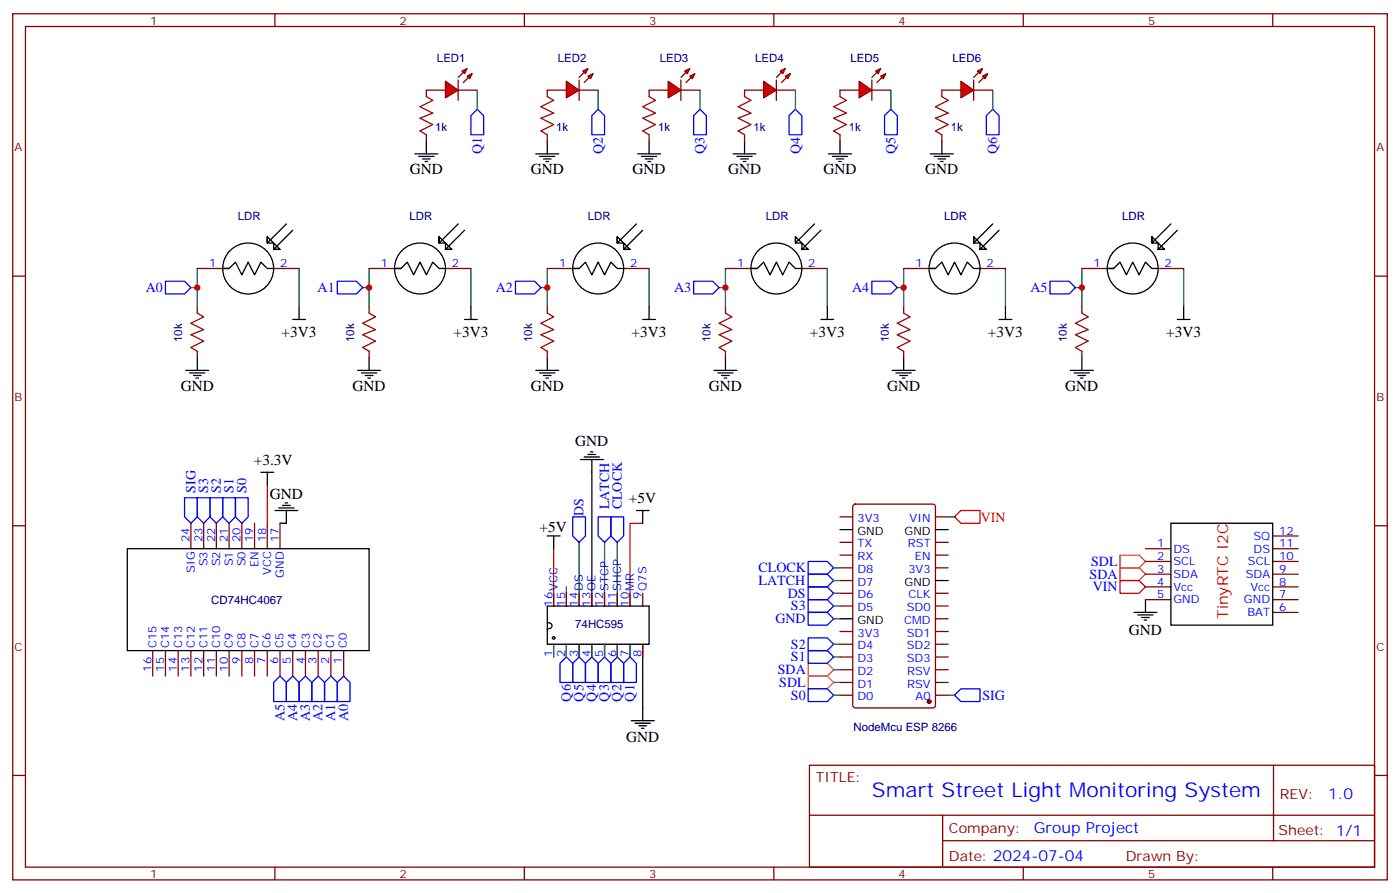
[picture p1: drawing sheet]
<svg xmlns="http://www.w3.org/2000/svg" width="388mm" height="247mm" viewBox="0 0 388 247" stroke-linecap="round" stroke-linejoin="round" font-family="sans-serif">
<g fill="none" stroke="#870000" stroke-width=".35">
<path d="M3.5 3.8h381v239.9h-381zM7.1 7.3h373.9v232.9h-373.9zM76.2 3.8v3.5M145.3 3.8v3.5M214.5 3.8v3.5M283.6 3.8v3.5M352.8 3.8v3.5M3.5 76.5h3.6M381 76.5h3.5M236.6 139.8l.5-.2h21.5l.6 .5 .1 55.3-.5 .6-21.7 .1-.7-.5v-55.3zM3.5 145.6h3.6M52.9 144.9v7.1"/>
<path d="M56.4 144.9v7.1M60 144.9v7.1M63.5 144.9v7.1M67 144.9v7.1M70.6 144.9v7.1M74.1 144.9v7.1M77.6 144.9v7.1M232.8 157.3h3.6M232.8 153.7h3.6M232.8 150.2h3.6M232.8 143.2h3.6M259.3 157.3h3.5"/>
<path d="M259.3 153.7h3.5M259.3 150.2h3.5M259.3 143.2h3.5M317.5 152h7.1M317.5 155.5h7.1M317.5 159h7.1M352.8 152h7M352.8 155.5h7M352.8 159h7M352.8 148.4h7M381 145.6h3.5M153.5 164.3v3.6"/>
<path d="M153.5 178.4v3.6M157 164.3v3.6M157 178.4v3.6M160.5 164.3v3.6M160.5 178.4v3.6M164 164.3v3.6M164 178.4v3.6M167.6 164.3v3.6M167.6 178.4v3.6M171.1 164.3v3.6M171.1 178.4v3.6M174.6 164.3v3.6"/>
<path d="M174.6 178.4v3.6M178.2 164.3v3.6M178.2 178.4v3.6M232.8 178.4h3.6M232.8 174.9h3.6M232.8 167.9h3.6M232.8 164.3h3.6M232.8 160.8h3.6M259.3 178.4h3.5M259.3 174.9h3.5M259.3 171.4h3.5M259.3 167.9h3.5"/>
<path d="M259.3 164.3h3.5M317.5 162.6h7.1M317.5 166.1h7.1M352.8 162.6h7M352.8 166.1h7M352.8 169.6h7M42.3 180.2v7.1M45.9 180.2v7.1M49.4 180.2v7.1M52.9 180.2v7.1M56.4 180.2v7.1M60 180.2v7.1"/>
<path d="M63.5 180.2v7.1M67 180.2v7.1M70.6 180.2v7.1M74.1 180.2v7.1M77.6 180.2v7.1M81.1 180.2v7.1M84.7 180.2v7.1M88.2 180.2v7.1M91.7 180.2v7.1M95.2 180.2v7.1M232.8 192.5h3.6M232.8 189h3.6"/>
<path d="M232.8 185.5h3.6M232.8 182h3.6M259.3 192.5h3.5M259.3 189h3.5M259.3 185.5h3.5M259.3 182h3.5M3.5 214.8h3.6M224.4 211.9h156.6v28.3h-156.6zM353 212v20.9M381 214.8h3.5M224.4 225.8h156.5M261.3 232.9h119.6"/>
<path d="M261.3 225.8v14.1M76.2 240.2v3.5M145.3 240.2v3.5M214.5 240.2v3.5M283.6 240.2v3.5M352.8 240.2v3.5"/>
</g>
<path d="M224 183.7h5.3l1.8 1.8-1.8 1.8h-5.3zM224 187.3h5.3l1.8 1.7-1.8 1.8h-5.3z" fill="none" stroke="#f90" stroke-width=".35"/>
<path d="M74.1 134.3v10.6M153.5 152v15.9M178.2 144.9h-3.6v23M266.3 141.4h5.3v3.5h-5.3l-1.7-1.7zM310.4 160.8h5.3l1.8 1.8-1.8 1.7h-5.3z" fill="none" stroke="#f00" stroke-width=".35"/>
<g fill="none" stroke="#000" stroke-width=".35">
<path d="M72.3 130.8h3.5M74.1 130.8v3.5M78.3 140h2.1M79 139.3h.7M160.9 127.3h6.3M161.9 126.6h4.3M163 125.9h2.1M163.7 125.2h.7M164 127.3v40.6M35.3 152h67v28.2h-67zM76.2 141.4h6.3M77.3 140.7h4.2"/>
<path d="M79.4 141.4v3.5h-1.8M151.7 148.4h3.5M153.5 148.4v3.6M176.4 141.4h3.5M178.2 141.4v3.5M232.8 146.7h3.6M259.3 146.7h3.5M324.6 144.9h28.2v28.2h-28.2zM151.7 167.9h28.2v10.5h-28.2zM151.7 172.4l.6 .1 .7 .6-.2 .8-1.1 .3M178.2 178.4v21.2M232.8 171.4h3.6"/>
<path d="M259.3 160.8h3.5M314.3 169.6h6.4M315.4 170.3h4.2M316.4 171h2.2M317.1 171.7h.8M317.5 166.1v3.5M175 199.6h6.3M176 200.3h4.3M177.1 201h2.1M177.8 201.7h.7"/>
<circle cx="153.5" cy="176.7" r=".35"/>
</g>
<path d="M310.4 153.7h5.3l1.8 1.8-1.8 1.8h-5.3zM310.4 157.3h5.3l1.8 1.7-1.8 1.8h-5.3z" fill="none" stroke="#f60" stroke-width=".35"/>
<g fill="none" stroke="#00f" stroke-width=".35">
<path d="M51.2 137.9h3.5v5.3l-1.8 1.7-1.7-1.7zM54.7 137.9h3.5v5.3l-1.8 1.7-1.7-1.7zM58.2 137.9h3.5v5.3l-1.7 1.7-1.8-1.7zM61.7 137.9h3.6v5.3l-1.8 1.7-1.8-1.7zM65.3 137.9h3.5v5.3l-1.8 1.7-1.7-1.7zM158.7 143.2h3.6v5.2l-1.8 1.8-1.8-1.8zM165.8 143.2h3.5v5.2l-1.7 1.8-1.8-1.8zM169.3 143.2h3.6v5.2l-1.8 1.8-1.8-1.8zM224 155.5h5.3l1.8 1.8-1.8 1.7h-5.3zM224 159h5.3l1.8 1.8-1.8 1.8h-5.3zM224 162.6h5.3l1.8 1.7-1.8 1.8h-5.3zM224 166.1h5.3l1.8 1.8-1.8 1.7h-5.3z"/>
<path d="M224 176.7h5.3l1.8 1.7-1.8 1.8h-5.3zM224 169.6h5.3l1.8 1.8-1.8 1.7h-5.3zM77.6 187.3l1.8 1.7v5.3h-3.6v-5.3zM79.4 189l1.7-1.7 1.8 1.7v5.3h-3.5zM84.7 187.3l1.7 1.7v5.3h-3.5v-5.3zM88.2 187.3l1.8 1.7v5.3h-3.6v-5.3zM91.7 187.3l1.8 1.7v5.3h-3.5v-5.3zM95.2 187.3l1.8 1.7v5.3h-3.5v-5.3zM157 182l1.7 1.7v5.3h-3.5v-5.3zM160.5 182l1.8 1.7v5.3h-3.6v-5.3zM164 182l1.8 1.7v5.3h-3.5v-5.3zM167.6 182l1.7 1.7v5.3h-3.5v-5.3z"/>
<path d="M171.1 182l1.8 1.7v5.3h-3.6v-5.3zM174.6 182l1.8 1.7v5.3h-3.5v-5.3zM224 180.2h5.3l1.8 1.8-1.8 1.7h-5.3zM224 190.8h5.3l1.8 1.7-1.8 1.8h-5.3zM266.3 190.8h5.3v3.5h-5.3l-1.7-1.8z"/>
</g>
<g fill="none" stroke="#008700" stroke-width=".35">
<path d="M160.5 150.2v17.7M167.6 150.2v17.7M171.1 150.2v17.7M231.1 157.3h1.7M262.8 143.2h1.8M153.5 178.4v3.6M157 162.6v5.3M157 178.4v3.6M160.5 178.4v3.6M164 178.4v3.6M167.6 178.4v3.6M171.1 178.4v3.6"/>
<path d="M174.6 178.4v3.6M231.1 160.8h1.7M231.1 164.3h1.7M231.1 167.9h1.7M231.1 178.4h1.7M231.1 171.4h1.7M231.1 182h1.7M231.1 185.5h1.7M231.1 189h1.7M231.1 192.5h1.7M262.8 192.5h1.8"/>
</g>
<circle cx="257.5" cy="194.3" r=".53" fill="#870000" stroke="#870000" stroke-width=".35"/>
<g fill="#f00" stroke="#870000" stroke-width=".35">
<path d="M123.5 22.5l3.5 2.5-3.5 2.1z"/>
<path d="M127 22.2v5.6z"/>
</g>
<g fill="#870000" stroke="#870000" stroke-width=".35">
<path d="M127 21.4l1.4-1.4z"/>
<path d="M128.4 22.9l1.4-1.5z"/>
</g>
<g fill="#f00" stroke="#870000" stroke-width=".35">
<path d="M128.1 19.7l1.4-.7-.7 1.4z"/>
<path d="M129.5 21.1l1.4-.7-.7 1.4z"/>
</g>
<path d="M118.2 37.3v1.8M123.5 25h-5.3v1.7M127 25h5.3M151.7 25v1.7M151.7 37.3v1.8" fill="none" stroke="#870000" stroke-width=".35"/>
<path d="M118.2 26.7l1.7 1.1-3.5 1.8 3.5 1.7-3.5 1.4 3.5 1.8-3.5 1.8 1.8 1M151.7 26.7l1.8 1.1-3.6 1.8 3.6 1.7-3.6 1.4 3.6 1.8-3.6 1.8 1.8 1" fill="none" stroke="#a10000" stroke-width=".35"/>
<path d="M118.2 39.1v3.5M151.7 39.1v3.5M115 42.6h6.4M116.1 43.3h4.2M117.1 44h2.1M117.8 44.7h.7M148.5 42.6h6.4M149.6 43.3h4.2M150.6 44h2.2M151.3 44.7h.7" fill="none" stroke="#000" stroke-width=".35"/>
<path d="M132.3 30.3l1.8 1.7v5.3h-3.6v-5.3zM165.8 30.3l1.8 1.7v5.3h-3.6v-5.3z" fill="none" stroke="#00f" stroke-width=".35"/>
<g fill="#f00" stroke="#870000" stroke-width=".35">
<path d="M157 22.5l3.5 2.5-3.5 2.1z"/>
<path d="M160.5 22.2v5.6z"/>
</g>
<g fill="#870000" stroke="#870000" stroke-width=".35">
<path d="M161.9 20l-1.4 1.4z"/>
<path d="M161.9 22.9l1.4-1.5z"/>
</g>
<g fill="#f00" stroke="#870000" stroke-width=".35">
<path d="M161.6 19.7l1.4-.7-.7 1.4z"/>
<path d="M163 21.1l1.4-.7-.7 1.4z"/>
</g>
<path d="M151.7 25h5.3M160.5 25h5.3M179.9 25v1.7M179.9 37.3v1.8" fill="none" stroke="#870000" stroke-width=".35"/>
<path d="M194 30.3l1.8 1.7v5.3h-3.5v-5.3z" fill="none" stroke="#00f" stroke-width=".35"/>
<path d="M179.9 39.1v3.5M176.7 42.6h6.4M177.8 43.3h4.2M178.9 44h2.1M179.6 44.7h.7" fill="none" stroke="#000" stroke-width=".35"/>
<path d="M179.9 26.7l1.8 1.1-3.5 1.8 3.5 1.7-3.5 1.4 3.5 1.8-3.5 1.8 1.7 1" fill="none" stroke="#a10000" stroke-width=".35"/>
<g fill="#f00" stroke="#870000" stroke-width=".35">
<path d="M185.2 22.5l3.5 2.5-3.5 2.1z"/>
<path d="M188.7 22.2v5.6z"/>
</g>
<g fill="#870000" stroke="#870000" stroke-width=".35">
<path d="M188.7 21.4l1.4-1.4z"/>
<path d="M190.1 22.9l1.5-1.5z"/>
</g>
<g fill="#f00" stroke="#870000" stroke-width=".35">
<path d="M189.8 19.7l1.4-.7-.7 1.4z"/>
<path d="M191.2 21.1l1.4-.7-.7 1.4z"/>
</g>
<path d="M179.9 25h5.3M188.7 25h5.3M206.4 25v1.7M206.4 37.3v1.8" fill="none" stroke="#870000" stroke-width=".35"/>
<path d="M220.5 30.3l1.7 1.7v5.3h-3.5v-5.3z" fill="none" stroke="#00f" stroke-width=".35"/>
<path d="M206.4 39.1v3.5M203.2 42.6h6.3M204.3 43.3h4.2M205.3 44h2.1M206 44.7h.7" fill="none" stroke="#000" stroke-width=".35"/>
<path d="M206.4 26.7l1.7 1.1-3.5 1.8 3.5 1.7-3.5 1.4 3.5 1.8-3.5 1.8 1.8 1" fill="none" stroke="#a10000" stroke-width=".35"/>
<g fill="#f00" stroke="#870000" stroke-width=".35">
<path d="M211.7 22.5l3.5 2.5-3.5 2.1z"/>
<path d="M215.2 22.2v5.6z"/>
</g>
<g fill="#870000" stroke="#870000" stroke-width=".35">
<path d="M216.6 20l-1.4 1.4z"/>
<path d="M216.6 22.9l1.4-1.5z"/>
</g>
<g fill="#f00" stroke="#870000" stroke-width=".35">
<path d="M216.3 19.7l1.4-.7-.7 1.4z"/>
<path d="M217.7 21.1l1.4-.7-.7 1.4z"/>
</g>
<path d="M206.4 25h5.3M215.2 25h5.3M232.8 25v1.7M232.8 37.3v1.8" fill="none" stroke="#870000" stroke-width=".35"/>
<path d="M246.9 30.3l1.8 1.7v5.3h-3.5v-5.3z" fill="none" stroke="#00f" stroke-width=".35"/>
<path d="M232.8 39.1v3.5M229.7 42.6h6.3M230.7 43.3h4.2M231.8 44h2.1M232.5 44.7h.7" fill="none" stroke="#000" stroke-width=".35"/>
<path d="M232.8 26.7l1.8 1.1-3.5 1.8 3.5 1.7-3.5 1.4 3.5 1.8-3.5 1.8 1.7 1" fill="none" stroke="#a10000" stroke-width=".35"/>
<g fill="#f00" stroke="#870000" stroke-width=".35">
<path d="M238.1 22.5l3.6 2.5-3.6 2.1z"/>
<path d="M241.7 22.2v5.6z"/>
</g>
<g fill="#870000" stroke="#870000" stroke-width=".35">
<path d="M241.7 21.4l1.4-1.4z"/>
<path d="M243.1 22.9l1.4-1.5z"/>
</g>
<g fill="#f00" stroke="#870000" stroke-width=".35">
<path d="M242.7 19.7l1.4-.7-.7 1.4z"/>
<path d="M244.1 21.1l1.4-.7-.7 1.4z"/>
</g>
<path d="M232.8 25h5.3M241.7 25h5.2M261.1 25v1.7M261.1 37.3v1.8" fill="none" stroke="#870000" stroke-width=".35"/>
<path d="M275.2 30.3l1.7 1.7v5.3h-3.5v-5.3z" fill="none" stroke="#00f" stroke-width=".35"/>
<path d="M261.1 39.1v3.5M257.9 42.6h6.3M258.9 43.3h4.3M260 44h2.1M260.7 44.7h.7" fill="none" stroke="#000" stroke-width=".35"/>
<path d="M261.1 26.7l1.7 1.1-3.5 1.8 3.5 1.7-3.5 1.4 3.5 1.8-3.5 1.8 1.8 1" fill="none" stroke="#a10000" stroke-width=".35"/>
<g fill="#f00" stroke="#870000" stroke-width=".35">
<path d="M266.3 22.5l3.6 2.5-3.6 2.1z"/>
<path d="M269.9 22.2v5.6z"/>
</g>
<g fill="#870000" stroke="#870000" stroke-width=".35">
<path d="M271.3 20l-1.4 1.4z"/>
<path d="M271.3 22.9l1.4-1.5z"/>
</g>
<g fill="#f00" stroke="#870000" stroke-width=".35">
<path d="M270.9 19.7l1.4-.7-.7 1.4z"/>
<path d="M272.3 21.1l1.5-.7-.8 1.4z"/>
</g>
<g fill="none" stroke="#870000" stroke-width=".35">
<path d="M261.1 25h5.2M269.9 25h5.3M54.7 74.4h7M75.8 74.4h7.1M102.3 74.4h7.1M123.5 74.4h7M151.7 74.4h7M172.9 74.4h7M201.1 74.4h7M222.2 74.4h7.1M250.5 74.4h7M271.6 74.4h7.1"/>
<path d="M299.9 74.4h7M321 74.4h7.1M54.7 84.9v1.8M54.7 97.3v1.8M102.3 84.9v1.8M102.3 97.3v1.8M151.7 84.9v1.8M151.7 97.3v1.8M201.1 84.9v1.8M201.1 97.3v1.8M250.5 84.9v1.8M250.5 97.3v1.8"/>
<path d="M299.9 84.9v1.8M299.9 97.3v1.8"/>
</g>
<g fill="none" stroke="#000" stroke-width=".35">
<path d="M63.5 74.4h-1.8h1.8l1.8-1.8 1.7 3.5 1.8-3.5 1.8 3.5 1.7-3.5 1.8 1.8h1.7M79.4 62l-5.3 5.3v-1.8l1.7 1.8h-1.7v-1.8M81.1 63.8l-5.3 5.3v-1.8l1.8 1.8h-1.8h1.8M111.1 74.4h-1.7h1.7l1.8-1.8 1.8 3.5 1.7-3.5 1.8 3.5 1.7-3.5 1.8 1.8h1.8M127 62l-5.3 5.3v-1.8l1.8 1.8h-1.8v-1.8M128.8 63.8l-5.3 5.3v-1.8l1.7 1.8h-1.7h1.7M160.5 74.4h-1.8h1.8l1.8-1.8 1.7 3.5 1.8-3.5 1.8 3.5 1.7-3.5 1.8 1.8h1.8M176.4 62l-5.3 5.3v-1.8l1.8 1.8h-1.8v-1.8M178.2 63.8l-5.3 5.3v-1.8l1.7 1.8h-1.7h1.7M209.9 74.4h-1.8h1.8l1.8-1.8 1.7 3.5 1.8-3.5 1.8 3.5 1.7-3.5 1.8 1.8h1.7M225.8 62l-5.3 5.3v-1.8l1.7 1.8h-1.7v-1.8M227.5 63.8l-5.3 5.3v-1.8l1.8 1.8h-1.8h1.8"/>
<path d="M259.3 74.4h-1.8h1.8l1.8-1.8 1.7 3.5 1.8-3.5 1.7 3.5 1.8-3.5 1.8 1.8h1.7M275.2 62l-5.3 5.3v-1.8l1.7 1.8h-1.7v-1.8M276.9 63.8l-5.3 5.3v-1.8l1.8 1.8h-1.8h1.8M308.7 74.4h-1.8h1.8l1.7-1.8 1.8 3.5 1.8-3.5 1.7 3.5 1.8-3.5 1.8 1.8h1.7M324.6 62l-5.3 5.3v-1.8l1.7 1.8h-1.7v-1.8M326.3 63.8l-5.3 5.3v-1.8l1.8 1.8h-1.8h1.8M54.7 99.1v3.5M81.1 88.5h3.6M82.9 84.9v3.6M102.3 99.1v3.5M128.8 88.5h3.5M130.5 84.9v3.6"/>
<path d="M151.7 99.1v3.5M178.2 88.5h3.5M179.9 84.9v3.6M201.1 99.1v3.5M227.5 88.5h3.6M229.3 84.9v3.6M250.5 99.1v3.5M276.9 88.5h3.6M278.7 84.9v3.6M299.9 99.1v3.5M326.3 88.5h3.5M328.1 84.9v3.6"/>
<path d="M51.5 102.6h6.4M52.6 103.3h4.2M53.6 104h2.1M54.3 104.7h.7M99.1 102.6h6.4M100.2 103.3h4.2M101.2 104h2.2M102 104.7h.7M148.5 102.6h6.4M149.6 103.3h4.2M150.6 104h2.2M151.3 104.7h.7"/>
<path d="M197.9 102.6h6.4M199 103.3h4.2M200 104h2.1M200.7 104.7h.7M247.3 102.6h6.3M248.4 103.3h4.2M249.4 104h2.1M250.1 104.7h.7M296.7 102.6h6.3M297.7 103.3h4.3M298.8 104h2.1M299.5 104.7h.7"/>
<circle cx="68.8" cy="74.4" r="7.1"/>
<circle cx="116.4" cy="74.4" r="7.1"/>
<circle cx="165.8" cy="74.4" r="7.1"/>
<circle cx="215.2" cy="74.4" r="7.1"/>
<circle cx="264.6" cy="74.4" r="7.1"/>
<circle cx="314" cy="74.4" r="7.1"/>
</g>
<path d="M54.7 86.7l1.7 1.1-3.5 1.7 3.5 1.8-3.5 1.4 3.5 1.8-3.5 1.7 1.8 1.1M102.3 86.7l1.8 1.1-3.6 1.7 3.6 1.8-3.6 1.4 3.6 1.8-3.6 1.7 1.8 1.1M151.7 86.7l1.8 1.1-3.6 1.7 3.6 1.8-3.6 1.4 3.6 1.8-3.6 1.7 1.8 1.1M201.1 86.7l1.7 1.1-3.5 1.7 3.5 1.8-3.5 1.4 3.5 1.8-3.5 1.7 1.8 1.1M250.5 86.7l1.7 1.1-3.5 1.7 3.5 1.8-3.5 1.4 3.5 1.8-3.5 1.7 1.8 1.1M299.9 86.7l1.7 1.1-3.5 1.7 3.5 1.8-3.5 1.4 3.5 1.8-3.5 1.7 1.8 1.1" fill="none" stroke="#a10000" stroke-width=".35"/>
<g fill="none" stroke="#008700" stroke-width=".35">
<path d="M132.3 25v5.3M165.8 25v5.3M194 25v5.3M220.5 25v5.3M246.9 25v5.3M275.2 25v5.3M52.9 79.7h1.8M54.7 74.4v10.5M82.9 74.4v10.5M100.5 79.7h1.8M102.3 74.4v10.5M130.5 74.4v10.5"/>
<path d="M149.9 79.7h1.8M151.7 74.4v10.5M179.9 74.4v10.5M199.3 79.7h1.8M201.1 74.4v10.5M229.3 74.4v10.5M248.7 79.7h1.8M250.5 74.4v10.5M278.7 74.4v10.5M298.1 79.7h1.8M299.9 74.4v10.5M328.1 74.4v10.5"/>
</g>
<path d="M45.9 77.9h5.3l1.7 1.8-1.7 1.7h-5.3zM93.5 77.9h5.3l1.7 1.8-1.7 1.7h-5.3zM142.9 77.9h5.3l1.7 1.8-1.7 1.7h-5.3zM192.3 77.9h5.3l1.7 1.8-1.7 1.7h-5.3zM241.7 77.9h5.2l1.8 1.8-1.8 1.7h-5.2zM291 77.9h5.3l1.8 1.8-1.8 1.7h-5.3z" fill="none" stroke="#00f" stroke-width=".35"/>
<g fill="#c00">
<circle cx="54.7" cy="79.7" r=".88"/>
<circle cx="102.3" cy="79.7" r=".88"/>
<circle cx="151.7" cy="79.7" r=".88"/>
<circle cx="201.1" cy="79.7" r=".88"/>
<circle cx="250.5" cy="79.7" r=".88"/>
<circle cx="299.9" cy="79.7" r=".88"/>
</g>
<text font-size="5.6" fill="#00f" x="241.7" y="220.8">Smart Street Light Monitoring System</text>
<g font-size="4.2">
<text x="113.6" y="48.3">GND</text>
<text x="147.1" y="48.3">GND</text>
<text x="175.3" y="48.3">GND</text>
<text x="201.8" y="48.3">GND</text>
<text x="228.2" y="48.3">GND</text>
<text x="256.5" y="48.3">GND</text>
<text x="78.1" y="93.4">+3V3</text>
<text x="125.7" y="93.4">+3V3</text>
<text x="175.1" y="93.4">+3V3</text>
<text x="224.5" y="93.4">+3V3</text>
<text x="273.9" y="93.4">+3V3</text>
<text x="323.2" y="93.4">+3V3</text>
<text x="50.1" y="108.2">GND</text>
<text x="97.7" y="108.2">GND</text>
<text x="147.1" y="108.2">GND</text>
<text x="196.5" y="108.2">GND</text>
<text x="245.9" y="108.2">GND</text>
<text x="295.3" y="108.2">GND</text>
<text x="159.5" y="123.4">GND</text>
<text x="70.4" y="128.7">+3.3V</text>
<text x="74.8" y="138.1">GND</text>
<text x="174.3" y="139.3">+5V</text>
<text x="149.6" y="147.3">+5V</text>
<text x="312.9" y="175.8">GND</text>
<text x="173.6" y="205.6">GND</text>
</g>
<text font-size="4.2" fill="#f00" x="340.4" y="171.4" transform="rotate(-90 340.4 171.4)">TinyRTC I2C</text>
<g font-size="4.2" fill="#00f">
<text x="368.2" y="221.2">1.0</text>
<text x="286.5" y="230.8">Group Project</text>
</g>
<g font-size="3.9" fill="#00f">
<text x="133.6" y="42.6" transform="rotate(-90 133.6 42.6)">Q1</text>
<text x="167.1" y="42.6" transform="rotate(-90 167.1 42.6)">Q2</text>
<text x="195.3" y="42.6" transform="rotate(-90 195.3 42.6)">Q3</text>
<text x="221.8" y="42.6" transform="rotate(-90 221.8 42.6)">Q4</text>
<text x="248.2" y="42.6" transform="rotate(-90 248.2 42.6)">Q5</text>
<text x="276.4" y="42.6" transform="rotate(-90 276.4 42.6)">Q6</text>
<text x="40.4" y="80.9">A0</text>
<text x="88" y="80.9">A1</text>
<text x="137.4" y="80.9">A2</text>
<text x="186.8" y="80.9">A3</text>
<text x="236.2" y="80.9">A4</text>
<text x="285.6" y="80.9">A5</text>
<text x="54.2" y="136.5" transform="rotate(-90 54.2 136.5)">SIG</text>
<text x="57.7" y="136.5" transform="rotate(-90 57.7 136.5)">S3</text>
<text x="61.2" y="136.5" transform="rotate(-90 61.2 136.5)">S2</text>
<text x="64.8" y="136.5" transform="rotate(-90 64.8 136.5)">S1</text>
<text x="68.3" y="136.5" transform="rotate(-90 68.3 136.5)">S0</text>
<text x="161.8" y="142.9" transform="rotate(-90 161.8 142.9)">DS</text>
<text x="168.8" y="141.1" transform="rotate(-90 168.8 141.1)">LATCH</text>
<text x="172.4" y="141.1" transform="rotate(-90 172.4 141.1)">CLOCK</text>
<text x="210.2" y="158.5">CLOCK</text>
<text x="302" y="160.3">SDA</text>
<text x="302.4" y="156.8">SDL</text>
<text x="210.3" y="162">LATCH</text>
<text x="218.4" y="165.6">DS</text>
<text x="302.9" y="163.8">VIN</text>
<text x="214.9" y="172.6">GND</text>
<text x="219.2" y="169.1">S3</text>
<text x="219.2" y="179.6">S2</text>
<text x="219.2" y="183.2">S1</text>
<text x="215.6" y="186.7">SDA</text>
<text x="216" y="190.3">SDL</text>
<text x="158.2" y="194.3" transform="rotate(-90 158.2 194.3)">Q6</text>
<text x="161.7" y="194.3" transform="rotate(-90 161.7 194.3)">Q5</text>
<text x="165.3" y="194.3" transform="rotate(-90 165.3 194.3)">Q4</text>
<text x="168.8" y="194.3" transform="rotate(-90 168.8 194.3)">Q3</text>
<text x="172.3" y="194.3" transform="rotate(-90 172.3 194.3)">Q2</text>
<text x="175.8" y="194.3" transform="rotate(-90 175.8 194.3)">Q1</text>
<text x="219.2" y="193.8">S0</text>
<text x="272.3" y="193.9">SIG</text>
<text x="78.8" y="199.6" transform="rotate(-90 78.8 199.6)">A5</text>
<text x="82.3" y="199.6" transform="rotate(-90 82.3 199.6)">A4</text>
<text x="85.9" y="199.6" transform="rotate(-90 85.9 199.6)">A3</text>
<text x="89.4" y="199.6" transform="rotate(-90 89.4 199.6)">A2</text>
<text x="92.9" y="199.6" transform="rotate(-90 92.9 199.6)">A1</text>
<text x="96.5" y="199.6" transform="rotate(-90 96.5 199.6)">A0</text>
</g>
<text font-size="3.9" fill="#f00" x="271.9" y="144.5">VIN</text>
<g font-size="3.9" fill="#800">
<text x="226.1" y="216.5">TITLE:</text>
<text x="354.8" y="221.2">REV:</text>
<text x="263" y="230.7">Company:</text>
<text x="354.4" y="231.4">Sheet: 1/1</text>
<text x="263" y="238.4">Date: 2024-07-04</text>
<text x="312.1" y="238.5">Drawn By:</text>
</g>
<g font-size="3.2" fill="#800">
<text x="41.6" y="6.8">1</text>
<text x="110.8" y="6.8">2</text>
<text x="179.9" y="6.8">3</text>
<text x="249.1" y="6.8">4</text>
<text x="318.2" y="6.8">5</text>
<text x="4.1" y="41.9">A</text>
<text x="381.5" y="41.9">A</text>
<text x="4.1" y="111.1">B</text>
<text x="381.5" y="111.1">B</text>
<text x="4.1" y="180.2">C</text>
<text x="381.5" y="180.2">C</text>
<text x="41.6" y="243.2">1</text>
<text x="110.8" y="243.2">2</text>
<text x="179.9" y="243.2">3</text>
<text x="249.1" y="243.2">4</text>
<text x="318.2" y="243.2">5</text>
</g>
<g font-size="3.2" fill="#000080">
<text x="121.1" y="17.3">LED1</text>
<text x="154.6" y="17.3">LED2</text>
<text x="182.9" y="17.3">LED3</text>
<text x="209.3" y="17.3">LED4</text>
<text x="235.8" y="17.3">LED5</text>
<text x="264" y="17.3">LED6</text>
<text x="120.6" y="36.3">1k</text>
<text x="154.2" y="36.3">1k</text>
<text x="182.4" y="36.3">1k</text>
<text x="208.8" y="36.3">1k</text>
<text x="235.3" y="36.3">1k</text>
<text x="263.5" y="36.3">1k</text>
<text x="65.9" y="61">LDR</text>
<text x="113.5" y="61">LDR</text>
<text x="162.9" y="61">LDR</text>
<text x="212.3" y="61">LDR</text>
<text x="261.7" y="61">LDR</text>
<text x="311.1" y="61">LDR</text>
<text x="50.5" y="94.7" transform="rotate(-90 50.5 94.7)">10k</text>
<text x="98.2" y="94.7" transform="rotate(-90 98.2 94.7)">10k</text>
<text x="147.5" y="94.7" transform="rotate(-90 147.5 94.7)">10k</text>
<text x="196.9" y="94.7" transform="rotate(-90 196.9 94.7)">10k</text>
<text x="246.3" y="94.7" transform="rotate(-90 246.3 94.7)">10k</text>
<text x="295.7" y="94.7" transform="rotate(-90 295.7 94.7)">10k</text>
<text x="58.5" y="167.2">CD74HC4067</text>
<text x="159.5" y="173.9">74HC595</text>
<text x="236.6" y="202.5">NodeMcu ESP 8266</text>
</g>
<g font-size="3.2" fill="#00f">
<text x="58" y="74">1</text>
<text x="77.6" y="74">2</text>
<text x="105.6" y="74">1</text>
<text x="125.2" y="74">2</text>
<text x="155" y="74">1</text>
<text x="174.6" y="74">2</text>
<text x="204.4" y="74">1</text>
<text x="224" y="74">2</text>
<text x="253.7" y="74">1</text>
<text x="273.4" y="74">2</text>
<text x="303.1" y="74">1</text>
<text x="322.8" y="74">2</text>
<text x="237.7" y="144.6">3V3</text>
<text x="252.1" y="144.6">VIN</text>
<text x="347.4" y="149.5">SQ</text>
<text x="354.5" y="148.1">12</text>
<text x="52.6" y="150.2" transform="rotate(-90 52.6 150.2)">24</text>
<text x="56.1" y="150.2" transform="rotate(-90 56.1 150.2)">23</text>
<text x="59.6" y="150.2" transform="rotate(-90 59.6 150.2)">22</text>
<text x="63.1" y="150.2" transform="rotate(-90 63.1 150.2)">21</text>
<text x="66.7" y="150.2" transform="rotate(-90 66.7 150.2)">20</text>
<text x="70.2" y="150.2" transform="rotate(-90 70.2 150.2)">19</text>
<text x="73.7" y="150.2" transform="rotate(-90 73.7 150.2)">18</text>
<text x="77.3" y="150.2" transform="rotate(-90 77.3 150.2)">17</text>
<text x="237.7" y="151.6">TX</text>
<text x="237.7" y="155.2">RX</text>
<text x="251.7" y="151.6">RST</text>
<text x="253.6" y="155.2">EN</text>
<text x="320.8" y="151.6">1</text>
<text x="320.8" y="155.2">2</text>
<text x="325.3" y="153">DS</text>
<text x="347.5" y="153">DS</text>
<text x="354.5" y="155.2">10</text>
<text x="354.5" y="151.6">11</text>
<text x="54" y="158.6" transform="rotate(-90 54 158.6)">SIG</text>
<text x="57.5" y="156.9" transform="rotate(-90 57.5 156.9)">S3</text>
<text x="61" y="156.9" transform="rotate(-90 61 156.9)">S2</text>
<text x="64.6" y="156.9" transform="rotate(-90 64.6 156.9)">S1</text>
<text x="68.1" y="156.9" transform="rotate(-90 68.1 156.9)">S0</text>
<text x="71.6" y="157.1" transform="rotate(-90 71.6 157.1)">EN</text>
<text x="75.1" y="159.3" transform="rotate(-90 75.1 159.3)">VCC</text>
<text x="78.7" y="160" transform="rotate(-90 78.7 160)">GND</text>
<text x="237.7" y="158.7">D8</text>
<text x="251.8" y="158.7">3V3</text>
<text x="320.8" y="158.7">3</text>
<text x="325.3" y="156.6">SCL</text>
<text x="325.3" y="160.1">SDA</text>
<text x="345.3" y="160.1">SDA</text>
<text x="345.9" y="156.6">SCL</text>
<text x="354.5" y="158.7">9</text>
<text x="154.5" y="163.6" transform="rotate(-90 154.5 163.6)">VCC</text>
<text x="161.6" y="163.6" transform="rotate(-90 161.6 163.6)">DS</text>
<text x="165.1" y="163.6" transform="rotate(-90 165.1 163.6)">OE</text>
<text x="168.6" y="163.6" transform="rotate(-90 168.6 163.6)">STCP</text>
<text x="172.2" y="163.6" transform="rotate(-90 172.2 163.6)">SHCP</text>
<text x="175.7" y="163.6" transform="rotate(-90 175.7 163.6)">MR</text>
<text x="177.8" y="166" transform="rotate(-90 177.8 166)">9</text>
<text x="179.2" y="163.6" transform="rotate(-90 179.2 163.6)">Q7S</text>
<text x="237.7" y="162.2">D7</text>
<text x="237.7" y="165.7">D6</text>
<text x="251.8" y="165.7">CLK</text>
<text x="320.8" y="162.2">4</text>
<text x="320.8" y="165.7">5</text>
<text x="325.3" y="163.6">Vcc</text>
<text x="325.3" y="167.1">GND</text>
<text x="344.8" y="167.1">GND</text>
<text x="346.6" y="163.6">Vcc</text>
<text x="354.5" y="165.7">7</text>
<text x="354.5" y="162.2">8</text>
<text x="153.1" y="168" transform="rotate(-90 153.1 168)">16</text>
<text x="156.6" y="168" transform="rotate(-90 156.6 168)">15</text>
<text x="160.2" y="168" transform="rotate(-90 160.2 168)">14</text>
<text x="163.7" y="168" transform="rotate(-90 163.7 168)">13</text>
<text x="167.2" y="168" transform="rotate(-90 167.2 168)">12</text>
<text x="170.7" y="168" transform="rotate(-90 170.7 168)">11</text>
<text x="174.3" y="168" transform="rotate(-90 174.3 168)">10</text>
<text x="237.7" y="169.3">D5</text>
<text x="250.7" y="172.8">CMD</text>
<text x="251.4" y="169.3">SD0</text>
<text x="345.8" y="170.7">BAT</text>
<text x="354.5" y="169.3">6</text>
<text x="43.4" y="179.5" transform="rotate(-90 43.4 179.5)">C15</text>
<text x="46.9" y="179.5" transform="rotate(-90 46.9 179.5)">C14</text>
<text x="50.4" y="179.5" transform="rotate(-90 50.4 179.5)">C13</text>
<text x="54" y="179.5" transform="rotate(-90 54 179.5)">C12</text>
<text x="57.5" y="179.5" transform="rotate(-90 57.5 179.5)">C11</text>
<text x="61" y="179.5" transform="rotate(-90 61 179.5)">C10</text>
<text x="64.6" y="179.5" transform="rotate(-90 64.6 179.5)">C9</text>
<text x="68.1" y="179.5" transform="rotate(-90 68.1 179.5)">C8</text>
<text x="71.6" y="179.5" transform="rotate(-90 71.6 179.5)">C7</text>
<text x="75" y="179.5" transform="rotate(-90 75 179.5)">C6</text>
<text x="78.5" y="179.5" transform="rotate(-90 78.5 179.5)">C5</text>
<text x="82.1" y="179.5" transform="rotate(-90 82.1 179.5)">C4</text>
<text x="85.9" y="179.5" transform="rotate(-90 85.9 179.5)">C3</text>
<text x="89.1" y="179.4" transform="rotate(-90 89.1 179.4)">C2</text>
<text x="92.6" y="179.5" transform="rotate(-90 92.6 179.5)">C1</text>
<text x="96.2" y="179.5" transform="rotate(-90 96.2 179.5)">C0</text>
<text x="237.7" y="176.3">3V3</text>
<text x="237.7" y="179.8">D4</text>
<text x="251.4" y="179.8">SD2</text>
<text x="251.4" y="176.3">SD1</text>
<text x="42" y="186" transform="rotate(-90 42 186)">16</text>
<text x="45.5" y="186" transform="rotate(-90 45.5 186)">15</text>
<text x="49" y="186" transform="rotate(-90 49 186)">14</text>
<text x="52.6" y="186" transform="rotate(-90 52.6 186)">13</text>
<text x="56.1" y="186" transform="rotate(-90 56.1 186)">12</text>
<text x="59.6" y="186" transform="rotate(-90 59.6 186)">11</text>
<text x="63.1" y="186" transform="rotate(-90 63.1 186)">10</text>
<text x="66.7" y="184" transform="rotate(-90 66.7 184)">9</text>
<text x="70.2" y="184" transform="rotate(-90 70.2 184)">8</text>
<text x="73.6" y="184" transform="rotate(-90 73.6 184)">7</text>
<text x="77.1" y="184" transform="rotate(-90 77.1 184)">6</text>
<text x="80.7" y="184" transform="rotate(-90 80.7 184)">5</text>
<text x="84.5" y="184" transform="rotate(-90 84.5 184)">4</text>
<text x="87.7" y="183.9" transform="rotate(-90 87.7 183.9)">3</text>
<text x="91.2" y="184" transform="rotate(-90 91.2 184)">2</text>
<text x="94.8" y="184" transform="rotate(-90 94.8 184)">1</text>
<text x="153.1" y="182" transform="rotate(-90 153.1 182)">1</text>
<text x="156.6" y="182" transform="rotate(-90 156.6 182)">2</text>
<text x="160.2" y="182" transform="rotate(-90 160.2 182)">3</text>
<text x="163.7" y="182" transform="rotate(-90 163.7 182)">4</text>
<text x="167.2" y="182" transform="rotate(-90 167.2 182)">5</text>
<text x="170.7" y="182" transform="rotate(-90 170.7 182)">6</text>
<text x="174.3" y="182" transform="rotate(-90 174.3 182)">7</text>
<text x="177.8" y="182" transform="rotate(-90 177.8 182)">8</text>
<text x="237.7" y="183.4">D3</text>
<text x="251.4" y="183.4">SD3</text>
<text x="237.7" y="186.9">D2</text>
<text x="237.7" y="190.4">D1</text>
<text x="251.4" y="190.4">RSV</text>
<text x="251.4" y="186.9">RSV</text>
<text x="237.7" y="194">D0</text>
<text x="253.8" y="194">A0</text>
</g>
<g font-size="3.2">
<text x="237.7" y="148.1">GND</text>
<text x="250.7" y="148.1">GND</text>
<text x="250.7" y="162.2">GND</text>
<text x="237.7" y="172.8">GND</text>
</g>
</svg>
